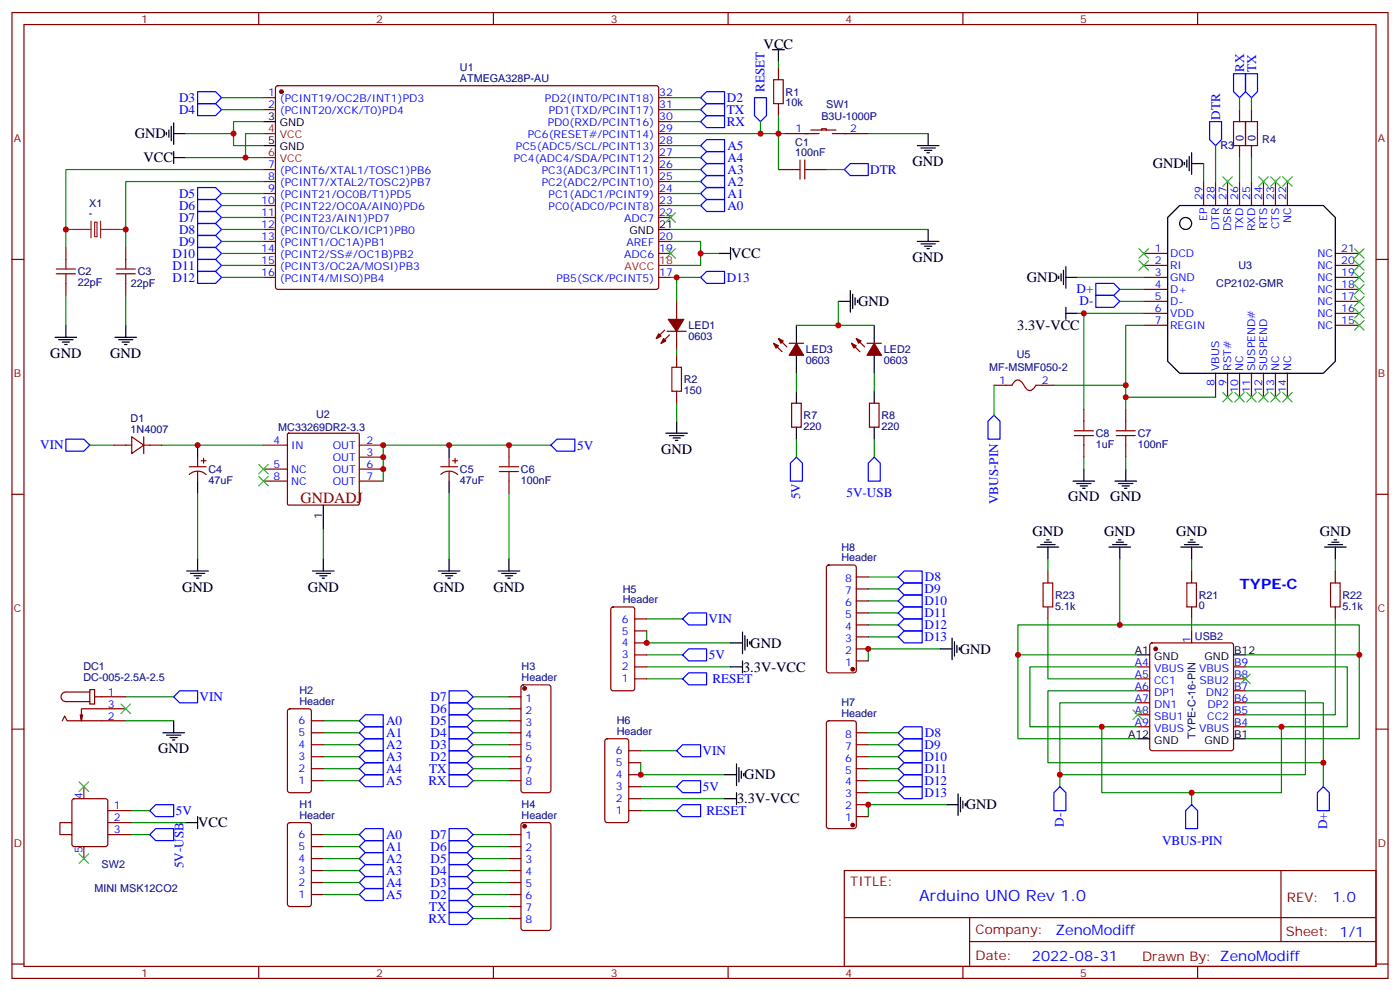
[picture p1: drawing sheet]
<svg xmlns="http://www.w3.org/2000/svg" width="412mm" height="292mm" viewBox="0 0 412 292" stroke-linecap="round" stroke-linejoin="round" font-family="sans-serif">
<g fill="none" stroke="#870000" stroke-width=".35">
<path d="M3.5 3.7h405.4v284.3h-405.4zM7.1 7.2h398.2v277.3h-398.2zM76.2 3.7v3.5M145.3 3.7v3.5M214.5 3.7v3.5M229.3 19.9v3.6M283.6 3.7v3.5M352.8 3.7v3.5M77.6 28.8h3.5M77.6 32.3h3.5M81.4 25.4l.4-.2 111.8 .1 .4 .6v58.9l-.7 .4-111.7-.1-.5-.6v-58.6zM194 28.8h3.6"/>
<path d="M194 32.3h3.6M194 39.3h3.6M194 35.8h3.6M229.3 30.5v3.5M231.1 39.3h10.2M238.8 38.3h7.4M242 38.3v-.4h1.4v.4M245.2 39.3h10.6M365.1 32.3v3.5M368.7 32.3v3.5M77.6 49.9h3.5M77.6 53.4h3.5"/>
<path d="M77.6 57h3.5M194 49.9h3.6M194 53.4h3.6M194 57h3.6M194 46.4h3.6M194 42.9h3.6M229.3 49.9h3.5M239.9 49.9h3.5M354.5 53.4v7.1M358.1 53.4v7.1M361.6 53.4v7.1M365.1 42.9v3.5"/>
<path d="M365.1 53.4v7.1M368.7 42.9v3.5M368.7 53.4v7.1M372.2 53.4v7.1M375.7 53.4v7.1M379.2 53.4v7.1M3.5 76.4h3.6M19.4 72.8v3.6M37 72.8v3.6M77.6 60.5h3.5M77.6 64h3.5M77.6 67.6h3.5"/>
<path d="M77.6 71.1h3.5M77.6 74.6h3.5M77.6 78.1h3.5M194 60.5h3.6M194 64h3.6M194 71.1h3.6M194 74.6h3.6M336.9 74.6h7.1M336.9 78.1h7.1M393.3 74.6h7.1M393.3 78.1h7.1M405.3 76.4h3.6"/>
<path d="M19.4 83.4v3.6M37 83.4v3.6M77.6 81.7h3.5M194 81.7h3.6M195.8 97.2l-2.5 2.5M196.5 97.5h5.6M197.2 98.6l-2.5 2.5M199.3 88.7v5.3M199.3 97.5v5.3M229.3 99.7l2.5 2.4M252.2 99.7l2.5 2.4M336.9 81.7h7.1"/>
<path d="M336.9 85.2h7.1M336.9 88.7h7.1M336.9 92.3h7.1M336.9 95.8h7.1M393.3 81.7h7.1M393.3 85.2h7.1M393.3 88.7h7.1M393.3 92.3h7.1M393.3 95.8h7.1M199.3 104.6v3.5M199.3 115.2v3.5M227.9 101.1l2.5 2.4"/>
<path d="M232.5 101.1h4.2M233.2 118.7h2.8v7.1h-2.8zM250.8 101.1l2.5 2.4M255.4 101.1h4.2M256.1 118.7h2.8v7.1h-2.8zM292.8 113.4h5.3l.6-.9a1.56 1.56 0 0 1 2.7 .5l.2 .3a2.13 2.13 0 0 0 2.2 1.6l1.4-1.5h5.2M358.1 109.9v7M361.6 109.9v7M365.1 109.9v7M368.7 109.9v7M372.2 109.9v7M375.7 109.9v7"/>
<path d="M379.2 109.9v7M33.5 131.1h5.3M38.8 128.6l3.5 2.5-3.5 2.4zM42.3 131.1h5.3M42.3 128.6v4.9M55.7 137.4h5M55.8 139.7a3.5 3.5 0 0 1 4.9 0M58.2 134.6v2.8M58.2 138.8v2.8M59.3 135.6h1.4M60 134.9v1.4M77.6 131.1h7.1"/>
<path d="M77.6 138.1h7.1M84.7 127.7l.3-.2 20.7 .1 .1 .3v20.6l-.3 .2-20.7-.1-.1-.3zM105.8 134.6h7.1M105.8 131.1h7.1M105.8 138.1h7.1M129.8 137.4h5M129.9 139.7a3.5 3.5 0 0 1 4.9 0M132.3 134.6v2.8M132.3 138.8v2.8M133.3 135.6h1.5M134.1 134.9v1.4M149.9 131.1v3.5"/>
<path d="M319.3 120.5v3.5M319.3 131.1v3.5M331.6 120.5v3.5M331.6 131.1v3.5M3.5 145.5h3.6M77.6 141.6h7.1M105.8 141.6h7.1M149.9 141.6v3.6M405.3 145.5h3.6M180.2 178.9l.4-.2h5.7l.6 .4 .1 23.6-.5 .6-5.9 .1-.6-.5-.1-23.5zM243.7 166.5l.4-.2h7.4l.7 .5v30.6l-.4 .6-7.7 .1-.6-.5-.1-30.6zM252.2 176.9h3.6"/>
<path d="M252.2 173.4h3.6M252.2 169.9h3.6M308.7 168.1v3.5M308.7 178.7v3.5M351 168.1v3.5M351 178.7v3.5M393.3 168.1v3.5M393.3 178.7v3.5M187 199.8h3.5M187 196.3h3.5M187 192.8h3.5M187 189.3h3.5"/>
<path d="M187 185.7h3.5M187 182.2h3.5M252.2 194.6h3.6M252.2 191h3.6M252.2 187.5h3.6M252.2 184h3.6M252.2 180.4h3.6M335.1 199.8h3.6M335.1 196.3h3.6M338.9 189.5l.5-.2h23.3l.5 .2 .2 .5v30.3l-.3 .5-.4 .2h-23.3l-.5-.2-.2-.5v-30.3zM351 185.7v3.6M363.4 199.8h3.5"/>
<path d="M363.4 196.3h3.5M3.5 214.7h3.6M18.3 212.2l.7-1.4 .8 1.4h17.2M24.3 210.4l-.3 1.8M26.5 203h1.4v4.3h-1.4zM26.5 203.7h-7.1a1.41 1.41 0 0 0-1.4 1.4 1.41 1.41 0 0 0 1.4 1.5h7.1M27.9 205.1h9.1M37 208.7h-13v3.5l-.4-1.8M84.9 208.9l.5-.2h5.6l.7 .4v23.6l-.4 .6-5.9 .1-.7-.5v-23.5zM91.7 212.2h3.5M91.7 219.3h3.5M91.7 215.7h3.5"/>
<path d="M149.9 205.1h3.6M149.9 212.2h3.6M149.9 208.7h3.6M149.9 219.3h3.6M149.9 215.7h3.6M153.7 201.8l.5-.2h7.4l.6 .4 .1 30.7-.5 .6-7.6 .1-.7-.5v-30.6zM178.4 217.7l.5-.2h5.6l.7 .4v23.6l-.5 .6-5.8 .1-.7-.5v-23.5zM243.7 212.4l.4-.2h7.4l.7 .4v30.6l-.4 .7h-7.7l-.6-.4-.1-30.6zM252.2 219.3h3.6M252.2 215.7h3.6M335.1 203.4h3.6M335.1 206.9h3.6"/>
<path d="M335.1 210.4h3.6M335.1 214h3.6M363.4 203.4h3.5M363.4 206.9h3.5M363.4 210.4h3.5M363.4 214h3.5M405.3 214.7h3.6M21.4 235.3l.5-.2h9.1l.5 .2 .2 .5v12.7l-.2 .5-.5 .2h-9.1l-.5-.2-.2-.5v-12.7zM24.7 231.6v3.5M31.7 238.7h7.1M91.7 229.8h3.5M91.7 226.3h3.5"/>
<path d="M91.7 222.8h3.5M149.9 229.8h3.6M149.9 226.3h3.6M149.9 222.8h3.6M185.2 238.7h3.5M185.2 235.1h3.5M185.2 231.6h3.5M185.2 228.1h3.5M185.2 224.5h3.5M185.2 221h3.5M252.2 229.8h3.6M252.2 226.3h3.6"/>
<path d="M252.2 222.8h3.6M252.2 236.9h3.6M252.2 233.4h3.6M21.2 242.2h-3.6v3.5h3.6M24.7 249.2v3.6M31.7 245.7h7.1M31.7 242.2h7.1M84.9 242.4l.5-.2h5.6l.7 .4v23.6l-.4 .6-5.9 .1-.7-.5v-23.5zM91.7 245.7h3.5M91.7 259.8h3.5M91.7 256.3h3.5M91.7 252.8h3.5"/>
<path d="M91.7 249.2h3.5M149.9 245.7h3.6M149.9 259.8h3.6M149.9 256.3h3.6M149.9 252.8h3.6M149.9 249.2h3.6M153.7 242.4l.5-.2h7.4l.6 .4 .1 30.6-.5 .7h-7.6l-.7-.4v-30.6zM248.7 256.3h156.6v28.2h-156.6zM252.2 240.4h3.6M377.3 256.3v20.9M91.7 263.3h3.5M149.9 263.3h3.6"/>
<path d="M149.9 266.9h3.6M149.9 270.4h3.6M248.7 270.1h156.5M285.6 277.2h119.6M285.6 270.1v14.2M3.5 283.8h3.6M76.2 284.5v3.5M145.3 284.5v3.5M214.5 284.5v3.5M283.6 284.5v3.5M352.8 284.5v3.5M405.3 283.8h3.6"/>
</g>
<g fill="#870000" stroke="#870000" stroke-width=".35">
<path d="M195.4 99.7l.7 .7-1.4 .7z"/>
<path d="M194 98.2l.7 .8-1.4 .7z"/>
<path d="M196.8 94h4.6l-2.1 3.5z"/>
<path d="M257.5 101.1l2.1 3.5h-4.2z"/>
<path d="M252.2 99.7l1.4 .7-.7 .7z"/>
<path d="M250.8 101.1l1.4 .7-.7 .7z"/>
<path d="M234.6 101.1l2.1 3.5h-4.2z"/>
<path d="M229.3 99.7l1.4 .7-.7 .7z"/>
<path d="M227.9 101.1l1.4 .7-.7 .7z"/>
<circle cx="82.9" cy="27" r=".53"/>
<circle cx="154.5" cy="202.7" r=".53"/>
<circle cx="154.5" cy="243.2" r=".53"/>
<circle cx="251.2" cy="242.9" r=".53"/>
<circle cx="251.2" cy="197" r=".53"/>
<circle cx="340.4" cy="191" r=".53"/>
</g>
<g fill="none" stroke="#000" stroke-width=".35">
<path d="M227.5 14.6h3.6M229.3 14.6v3.6M49 39v.7M49.7 38.3v2.1M50.4 37.2v4.3M51.2 39.3h3.5M51.2 36.2v6.3M77.6 35.8h3.5M273.4 39.3v3.6M51.2 44.6v3.6M51.2 46.4h3.5M77.6 42.9h3.5"/>
<path d="M270.2 42.9h6.4M271.3 43.6h4.2M272.3 44.3h2.2M273 45h.8M348.9 47.8v.7M349.6 47.1v2.1M350.3 46v4.3M351 48.2h3.5M351 45v6.3M194 67.6h3.6M211.7 74.6h3.5M215.2 72.8v3.6"/>
<path d="M270.2 71.1h6.4M271.3 71.8h4.2M272.3 72.5h2.2M273 73.2h.8M273.4 67.6v3.5M313.3 79.6v4.2M314 78.5v6.3M347.5 60.5h42.3l3.5 3.5v42.4l-3.5 3.5h-42.3l-3.5-3.5v-42.4zM16.2 99.3h6.4M19.4 95.8v3.5M33.9 99.3h6.3M37 95.8v3.5"/>
<path d="M234.6 95.8v5.3M246.9 88.7h3.6M250.5 85.5v6.4M251.2 86.6v4.2M251.9 87.7v2.1M252.6 88.4v.7M257.5 95.8v5.3M311.9 81.3v.7M312.6 80.6v2.1M314 92.3h3.5M314 90.5v3.5M314 81.7h3.5"/>
<path d="M17.3 100h4.2M18.3 100.7h2.2M19 101.4h.8M34.9 100h4.3M36 100.7h2.1M36.7 101.4h.7M234.6 104.6v5.3M234.6 115.2v3.5M257.5 104.6v5.3M257.5 115.2v3.5M58.2 131.1v3.5M132.3 131.1v3.5"/>
<path d="M196.1 127.5h6.4M197.2 128.2h4.2M198.3 128.9h2.1M199 129.6h.7M199.3 124v3.5M234.6 125.8v3.5M257.5 125.8v3.5M319.3 138.1v3.5M331.6 138.1v3.5M58.2 141.6v3.6M95.2 148.7v7.1M132.3 141.6v3.6"/>
<path d="M307.6 159.6h2.1M308.3 158.9h.7M316.1 141.6h6.3M317.1 142.3h4.3M318.2 143.1h2.1M318.9 143.8h.7M328.4 141.6h6.4M328.8 159.6h2.1M329.5 142.3h4.2M329.5 158.9h.7M330.6 143.1h2.1M331.3 143.8h.7"/>
<path d="M350 159.6h2.1M350.7 158.9h.7M392.3 159.6h2.1M393 158.9h.7M55 168.1h6.4M56.1 168.8h4.2M57.1 169.5h2.2M57.9 170.2h.7M58.2 164.6v3.5M92.1 168.1h6.3M93.1 168.8h4.3M94.2 169.5h2.1"/>
<path d="M94.9 170.2h.7M95.2 164.6v3.5M129.1 168.1h6.4M130.2 168.8h4.2M131.2 169.5h2.1M131.9 170.2h.7M132.3 164.6v3.5M146.8 168.1h6.3M147.8 168.8h4.2M148.9 169.5h2.1M149.6 170.2h.7M149.9 164.6v3.5"/>
<path d="M305.5 161h6.4M306.6 160.3h4.2M308.7 161v3.6M326.7 161h6.3M327.7 160.3h4.3M329.8 161v3.6M347.8 161h6.4M348.9 160.3h4.2M351 161v3.6M390.2 161h6.3M391.2 160.3h4.3M393.3 161v3.6"/>
<path d="M215.2 189.3h3.5M215.2 196.3h3.5M218.7 186.1v6.3M218.7 194.6v3.5M219.4 187.1v4.3M220.1 188.2v2.1M220.8 188.9v.7M276.9 191h3.6M280.5 187.9v6.3M281.2 188.9v4.2M281.9 190v2.1M282.6 190.7v.7"/>
<path d="M335.1 192.8h3.6M363.4 192.8h3.5M48 215.7h6.3M49 216.4h4.3M50.1 217.1h2.1M50.8 217.8h.7M51.2 212.2v3.5M335.1 217.5h3.6M363.4 217.5h3.5M213.4 228.1h3.6M213.4 235.1h3.6M217 224.9v6.3"/>
<path d="M217 233.4v3.5M217.7 226v4.2M218.4 227v2.1M219.1 227.7v.7M278.7 236.9h3.5M282.2 233.7v6.4M282.9 234.8v4.2M283.6 235.8v2.1M284.3 236.5v.7M54.7 242.2h3.5M58.2 240.4v3.5"/>
<circle cx="349.2" cy="65.8" r="1.76"/>
</g>
<path d="M77.6 39.3h3.5M77.6 46.4h3.5M194 78.1h3.6" fill="none" stroke="#f00" stroke-width=".35"/>
<g fill="none" stroke="#00f" stroke-width=".35">
<path d="M58.2 27h5.3l1.8 1.8-1.8 1.7h-5.3zM58.2 30.5h5.3l1.8 1.8-1.8 1.7h-5.3zM206.4 28.8l1.7-1.8h5.3v3.5h-5.3zM206.4 35.8l1.7-1.8h5.3v3.6h-5.3zM208.1 30.5h5.3v3.5h-5.3l-1.7-1.7zM222.2 28.8h3.6v5.2l-1.8 1.8-1.8-1.8zM356.3 35.8h3.5v5.3l-1.7 1.8-1.8-1.8zM363.4 21.7h3.5v5.3l-1.8 1.8-1.7-1.8zM366.9 21.7h3.5v5.3l-1.7 1.8-1.8-1.8zM58.2 55.2h5.3l1.8 1.8-1.8 1.7h-5.3zM58.2 58.7h5.3l1.8 1.8-1.8 1.8h-5.3zM206.4 57l1.7-1.8h5.3v3.5h-5.3z"/>
<path d="M206.4 53.4l1.7-1.7h5.3v3.5h-5.3zM206.4 49.9l1.7-1.7h5.3v3.5h-5.3zM206.4 46.4l1.7-1.8h5.3v3.6h-5.3zM206.4 42.9l1.7-1.8h5.3v3.5h-5.3zM248.7 49.9l1.8-1.7h5.3v3.5h-5.3zM58.2 62.3h5.3l1.8 1.7-1.8 1.8h-5.3zM58.2 65.8h5.3l1.8 1.8-1.8 1.7h-5.3zM58.2 69.3h5.3l1.8 1.8-1.8 1.7h-5.3zM58.2 72.8h5.3l1.8 1.8-1.8 1.8h-5.3zM58.2 76.4h5.3l1.8 1.7-1.8 1.8h-5.3zM58.2 79.9h5.3l1.8 1.8-1.8 1.7h-5.3zM206.4 60.5l1.7-1.8h5.3v3.6h-5.3z"/>
<path d="M206.4 81.7l1.7-1.8h5.3v3.5h-5.3zM322.8 87h5.3l1.7 1.7-1.7 1.8h-5.3zM322.8 83.4h5.3l1.7 1.8-1.7 1.8h-5.3zM19.4 129.3h5.3l1.8 1.8-1.8 1.7h-5.3zM162.3 131.1l1.7-1.8h5.3v3.5h-5.3zM234.6 134.6l1.8 1.7v5.3h-3.6v-5.3zM257.5 134.6l1.8 1.7v5.3h-3.5v-5.3zM291 124l1.8-1.8 1.8 1.8v5.3h-3.6zM266.3 178.7h5.3v3.5h-5.3l-1.7-1.8zM266.3 175.2h5.3v3.5h-5.3l-1.7-1.8zM266.3 171.6h5.3v3.6h-5.3l-1.7-1.8zM266.3 168.1h5.3v3.5h-5.3l-1.7-1.7z"/>
<path d="M201.1 182.2l1.7-1.8h5.3v3.6h-5.3zM201.1 192.8l1.7-1.8h5.3v3.6h-5.3zM201.1 199.8l1.7-1.7h5.3v3.5h-5.3zM264.6 184l1.7-1.8h5.3v3.5h-5.3zM264.6 187.5l1.7-1.8h5.3v3.6h-5.3zM51.2 205.1l1.7-1.7h5.3v3.5h-5.3zM105.8 219.3l1.8-1.8h5.3v3.5h-5.3zM105.8 215.7l1.8-1.7h5.3v3.5h-5.3zM105.8 212.2l1.8-1.8h5.3v3.6h-5.3zM132.3 203.4h5.3l1.7 1.7-1.7 1.8h-5.3zM132.3 206.9h5.3l1.7 1.8-1.7 1.7h-5.3zM132.3 214h5.3l1.7 1.7-1.7 1.8h-5.3z"/>
<path d="M132.3 210.4h5.3l1.7 1.8-1.7 1.8h-5.3zM132.3 217.5h5.3l1.7 1.8-1.7 1.7h-5.3zM201.1 219.3h5.3v3.5h-5.3l-1.8-1.8zM264.6 215.7l1.7-1.7h5.3v3.5h-5.3zM264.6 219.3l1.7-1.8h5.3v3.5h-5.3zM44.1 238.7l1.8-1.8h5.3v3.5h-5.3zM105.8 229.8l1.8-1.7h5.3v3.5h-5.3zM105.8 226.3l1.8-1.8h5.3v3.6h-5.3zM105.8 222.8l1.8-1.8h5.3v3.5h-5.3zM132.3 224.5h5.3l1.7 1.8-1.7 1.8h-5.3zM132.3 228.1h5.3l1.7 1.7-1.7 1.8h-5.3zM132.3 221h5.3l1.7 1.8-1.7 1.7h-5.3z"/>
<path d="M199.3 231.6l1.8-1.8h5.3v3.6h-5.3zM199.3 238.7l1.8-1.8h5.3v3.5h-5.3zM264.6 222.8l1.7-1.8h5.3v3.5h-5.3zM264.6 229.8l1.7-1.7h5.3v3.5h-5.3zM266.3 231.6h5.3v3.5h-5.3l-1.7-1.7zM266.3 224.5h5.3v3.6h-5.3l-1.7-1.8zM312.2 231.6l1.8 1.8v5.3h-3.6v-5.3zM349.2 238.7l1.8-1.8 1.8 1.8v5.2h-3.6zM389.8 231.6l1.8 1.8v5.3h-3.5v-5.3zM44.1 245.7l1.8-1.8h5.3v3.6h-5.3zM105.8 245.7l1.8-1.8h5.3v3.6h-5.3zM105.8 249.2l1.8-1.7h5.3v3.5h-5.3z"/>
<path d="M105.8 252.8l1.8-1.8h5.3v3.5h-5.3zM105.8 256.3l1.8-1.8h5.3v3.6h-5.3zM105.8 259.8l1.8-1.7h5.3v3.5h-5.3zM132.3 258.1h5.3l1.7 1.7-1.7 1.8h-5.3zM132.3 251h5.3l1.7 1.8-1.7 1.7h-5.3zM132.3 254.5h5.3l1.7 1.8-1.7 1.8h-5.3zM132.3 247.5h5.3l1.7 1.7-1.7 1.8h-5.3zM132.3 243.9h5.3l1.7 1.8-1.7 1.8h-5.3zM105.8 263.3l1.8-1.7h5.3v3.5h-5.3zM132.3 261.6h5.3l1.7 1.7-1.7 1.8h-5.3zM132.3 268.6h5.3l1.7 1.8-1.7 1.8h-5.3zM132.3 265.1h5.3l1.7 1.8-1.7 1.7h-5.3z"/>
</g>
<g fill="none" stroke="#008700" stroke-width=".35">
<path d="M229.3 18.2v1.7M54.7 39.3h14.1M65.3 28.8h12.3M65.3 32.3h12.3M77.6 35.8h-8.8v7.1h8.8M77.6 39.3h-5.3v7.1h5.3M197.6 28.8h8.8M197.6 32.3h8.8M197.6 35.8h8.8M197.6 39.3h33.5M224 35.8v3.5M229.3 34v15.9"/>
<path d="M255.8 39.3h17.6M365.1 28.8v3.5M368.7 28.8v3.5M54.7 46.4h17.6M65.3 57h12.3M77.6 49.9h-58.2v22.9M77.6 53.4h-40.6v19.4M197.6 42.9h8.8M197.6 46.4h8.8M197.6 49.9h8.8M197.6 53.4h8.8M197.6 57h8.8"/>
<path d="M243.4 49.9h5.3M354.5 48.2v5.2M358.1 42.9v10.5M365.1 46.4v7M368.7 46.4v7M19.4 67.6h1.8M35.3 67.6h1.7M65.3 60.5h12.3M65.3 67.6h12.3M65.3 74.6h12.3M65.3 64h12.3M65.3 71.1h12.3"/>
<path d="M65.3 78.1h12.3M197.6 71.1h8.8v7h-8.8M197.6 60.5h8.8M197.6 67.6h75.8M206.4 74.6h5.3M19.4 87v8.8M37 87v8.8M65.3 81.7h12.3M197.6 81.7h1.7v7M199.3 81.7h7.1M234.6 95.8h22.9M246.9 88.7v7.1"/>
<path d="M317.5 81.7h19.4M317.5 92.3h19.4M319.3 92.3v28.2M329.8 85.2h7.1M329.8 88.7h7.1M336.9 95.8h-5.3v21.1h26.5M199.3 102.8v1.8M199.3 118.7v5.3M234.6 109.9v5.3M257.5 109.9v5.3M292.8 113.4v8.8M310.4 113.4h21.2"/>
<path d="M331.6 116.9v3.6M26.5 131.1h7M47.6 131.1h30M162.3 131.1h-49.4v10.5M234.6 129.3v5.3M257.5 129.3v5.3M319.3 134.6v3.5M331.6 134.6v3.5M58.2 145.2v19.4M95.2 155.8v8.8M132.3 145.2v19.4M149.9 145.2v19.4"/>
<path d="M255.8 176.9h8.8M255.8 173.4h8.8M255.8 169.9h8.8M308.7 164.6v3.5M329.8 164.6v19.4M351 164.6v3.5M393.3 164.6v3.5M190.5 185.7v3.6h24.7M190.5 182.2h10.6M190.5 199.8h10.6M190.5 196.3h24.7M190.5 192.8h10.6"/>
<path d="M255.8 187.5h8.8M255.8 184h8.8M255.8 180.4h8.8M276.9 191h-21.1v3.6M299.9 192.8v-8.8h100.5v8.8M308.7 182.2v17.6h26.4M335.1 192.8h-35.2v24.7h35.2M335.1 196.3h-31.7v17.7h31.7M351 182.2v3.5M366.9 192.8h33.5v24.7h-33.5M366.9 196.3h30v17.7h-30M393.3 182.2v28.2h-26.4"/>
<path d="M37 205.1h14.2M37 212.2h14.2M95.2 212.2h10.6M95.2 219.3h10.6M95.2 215.7h10.6M139.3 205.1h10.6M139.3 212.2h10.6M139.3 219.3h10.6M139.3 215.7h10.6M139.3 208.7h10.6M255.8 219.3h8.8M255.8 215.7h8.8"/>
<path d="M324.6 214v19.4h52.9v-19.4M335.1 203.4h-26.4v21.1h81.1v-17.6h-22.9M366.9 203.4h17.6v24.7h-72.3v-21.2h22.9M38.8 238.7h5.3M95.2 229.8h10.6M95.2 226.3h10.6M95.2 222.8h10.6M139.3 229.8h10.6M139.3 226.3h10.6M139.3 222.8h10.6M188.7 224.5v3.6h24.7M188.7 238.7h10.6"/>
<path d="M188.7 221h10.6M188.7 235.1h24.7M188.7 231.6h10.6M255.8 229.8h8.8M255.8 226.3h8.8M255.8 222.8h8.8M255.8 233.4h8.8M278.7 236.9h-22.9v3.5M312.2 228.1v3.5M351 233.4v3.5M389.8 224.5v7.1M38.8 242.2h15.9"/>
<path d="M38.8 245.7h5.3M95.2 245.7h10.6M95.2 249.2h10.6M95.2 252.8h10.6M95.2 256.3h10.6M95.2 259.8h10.6M139.3 245.7h10.6M139.3 249.2h10.6M139.3 252.8h10.6M139.3 256.3h10.6M139.3 259.8h10.6M95.2 263.3h10.6"/>
<path d="M139.3 263.3h10.6M139.3 270.4h10.6M139.3 266.9h10.6"/>
</g>
<g fill="none" stroke="#a10000" stroke-width=".35">
<path d="M227.9 23.5h2.8v7h-2.8zM363.4 35.8h3.5v7.1h-3.5zM366.9 35.8h3.5v7.1h-3.5zM232.8 49.9h2.9M235.7 47.1v5.6M237.1 47.1v5.6M237.1 49.9h2.8M16.6 79.2h5.6M19.4 76.4v2.8M34.2 79.2h5.7M37 76.4v2.8M16.6 80.6h5.6"/>
<path d="M19.4 80.6v2.8M34.2 80.6h5.7M37 80.6v2.8M197.9 108.1h2.8v7.1h-2.8zM147.1 138.8h5.7M147.1 137.4h5.7M149.9 134.6v2.8M149.9 138.8v2.8M316.4 128.2h5.7M316.4 126.8h5.7M319.3 124v2.8M319.3 128.2v2.9"/>
<path d="M328.8 128.2h5.6M328.8 126.8h5.6M331.6 124v2.8M331.6 128.2v2.9M307.3 171.6h2.8v7.1h-2.8zM349.6 171.6h2.8v7.1h-2.8zM391.9 171.6h2.9v7.1h-2.9z"/>
</g>
<path d="M21.2 67.6h5.6M26.8 65.1v4.9M27.9 65.4h.7v4.3h-.7zM29.6 67.6h5.7M29.6 65.1v4.9" fill="none" stroke="#8c2424" stroke-width=".35"/>
<g fill="none" stroke="#3c3" stroke-width=".35">
<path d="M360.2 52l2.8 2.9M363 52l-2.8 2.9M370.8 52l2.8 2.9M373.6 52l-2.8 2.9M374.3 52l2.8 2.9M377.1 52l-2.8 2.9M377.8 52l2.8 2.9M380.6 52l-2.8 2.9M196.1 62.6l2.9 2.8M196.1 73.2l2.9 2.8M199 62.6l-2.9 2.8M199 73.2l-2.9 2.8"/>
<path d="M335.5 76.7l2.8 2.9M335.5 73.2l2.8 2.8M338.3 76.7l-2.8 2.9M338.3 73.2l-2.8 2.8M399 73.2l2.8 2.8M399 76.7l2.8 2.9M401.8 73.2l-2.8 2.8M401.8 76.7l-2.8 2.9M399 80.3l2.8 2.8M399 83.8l2.8 2.8M399 87.3l2.8 2.8M399 90.8l2.8 2.9"/>
<path d="M399 94.4l2.8 2.8M401.8 80.3l-2.8 2.8M401.8 83.8l-2.8 2.8M401.8 87.3l-2.8 2.8M401.8 90.8l-2.8 2.9M401.8 94.4l-2.8 2.8M360.2 115.5l2.8 2.9M363 115.5l-2.8 2.9M363.7 115.5l2.8 2.9M366.5 115.5l-2.8 2.9M367.2 115.5l2.9 2.9M370.1 115.5l-2.9 2.9"/>
<path d="M370.8 115.5l2.8 2.9M373.6 115.5l-2.8 2.9M374.3 115.5l2.8 2.9M377.1 115.5l-2.8 2.9M377.8 115.5l2.8 2.9M380.6 115.5l-2.8 2.9M76.2 136.7l2.8 2.8M79 136.7l-2.8 2.8M76.2 140.2l2.8 2.9M79 140.2l-2.8 2.9M365.5 198.4l2.8 2.9M368.3 198.4l-2.8 2.9"/>
<path d="M35.6 207.3l2.9 2.8M38.5 207.3l-2.9 2.8M333.7 209l2.8 2.8M336.5 209l-2.8 2.8M23.3 230.2l2.8 2.8M26.1 230.2l-2.8 2.8M23.3 251.4l2.8 2.8M26.1 251.4l-2.8 2.8"/>
</g>
<g fill="#c00">
<circle cx="229.3" cy="39.3" r=".88"/>
<circle cx="206.4" cy="74.6" r=".88"/>
<circle cx="68.8" cy="39.3" r=".88"/>
<circle cx="72.3" cy="46.4" r=".88"/>
<circle cx="37" cy="67.6" r=".88"/>
<circle cx="19.4" cy="67.6" r=".88"/>
<circle cx="58.2" cy="131.1" r=".88"/>
<circle cx="112.9" cy="134.6" r=".88"/>
<circle cx="112.9" cy="138.1" r=".88"/>
<circle cx="112.9" cy="131.1" r=".88"/>
<circle cx="132.3" cy="131.1" r=".88"/>
<circle cx="149.9" cy="131.1" r=".88"/>
<circle cx="331.6" cy="116.9" r=".88"/>
<circle cx="319.3" cy="92.3" r=".88"/>
<circle cx="331.6" cy="113.4" r=".88"/>
<circle cx="224" cy="39.3" r=".88"/>
<circle cx="188.7" cy="228.1" r=".88"/>
<circle cx="190.5" cy="189.3" r=".88"/>
<circle cx="246.9" cy="95.8" r=".88"/>
<circle cx="255.8" cy="191" r=".88"/>
<circle cx="255.8" cy="236.9" r=".88"/>
<circle cx="351" cy="233.4" r=".88"/>
<circle cx="389.8" cy="224.5" r=".88"/>
<circle cx="312.2" cy="228.1" r=".88"/>
<circle cx="377.5" cy="214" r=".88"/>
<circle cx="324.6" cy="214" r=".88"/>
<circle cx="400.4" cy="192.8" r=".88"/>
<circle cx="299.9" cy="192.8" r=".88"/>
<circle cx="329.8" cy="184" r=".88"/>
<circle cx="199.3" cy="81.7" r=".88"/>
</g>
<text font-size="4.6" fill="#800" x="88.5" y="148">GNDADJ</text>
<text font-size="4.6" fill="#00f" x="270.8" y="265.3">Arduino UNO Rev 1.0</text>
<g font-size="4.2">
<text x="225" y="14.3">VCC</text>
<text x="39.7" y="40.8">GND</text>
<text x="42.3" y="47.8">VCC</text>
<text x="268.8" y="48.9">GND</text>
<text x="339.5" y="49.6">GND</text>
<text x="215.4" y="76">VCC</text>
<text x="268.8" y="77.2">GND</text>
<text x="302.5" y="83.1">GND</text>
<text x="252.8" y="90.1">GND</text>
<text x="299.6" y="97.2">3.3V-VCC</text>
<text x="14.8" y="105.4">GND</text>
<text x="32.5" y="105.4">GND</text>
<text x="194.7" y="133.6">GND</text>
<text x="314.7" y="147.6">GND</text>
<text x="327" y="147.6">GND</text>
<text x="304.1" y="157.9">GND</text>
<text x="325.3" y="157.9">GND</text>
<text x="346.4" y="157.9">GND</text>
<text x="388.8" y="157.9">GND</text>
<text x="53.6" y="174.2">GND</text>
<text x="90.7" y="174.2">GND</text>
<text x="127.7" y="174.2">GND</text>
<text x="145.3" y="174.2">GND</text>
<text x="221" y="190.7">GND</text>
<text x="218.9" y="197.7">3.3V-VCC</text>
<text x="282.8" y="192.4">GND</text>
<text x="46.6" y="221.8">GND</text>
<text x="219.3" y="229.5">GND</text>
<text x="217.1" y="236.5">3.3V-VCC</text>
<text x="284.5" y="238.3">GND</text>
<text x="58.4" y="243.6">VCC</text>
</g>
<g font-size="4.2" fill="#00f">
<text x="365.1" y="173.4">TYPE-C</text>
<text x="392.5" y="265.6">1.0</text>
<text x="310.9" y="275.1">ZenoModiff</text>
<text x="304" y="282.9">2022-08-31</text>
</g>
<g font-size="3.9" fill="#00f">
<text x="366.5" y="21.1" transform="rotate(-90 366.5 21.1)">RX</text>
<text x="370" y="21.1" transform="rotate(-90 370 21.1)">TX</text>
<text x="225.2" y="27" transform="rotate(-90 225.2 27)">RESET</text>
<text x="52.8" y="30">D3</text>
<text x="52.8" y="33.5">D4</text>
<text x="214.1" y="33.6">TX</text>
<text x="214.1" y="30.1">D2</text>
<text x="359.4" y="35.2" transform="rotate(-90 359.4 35.2)">DTR</text>
<text x="214.1" y="37.2">RX</text>
<text x="214.3" y="47.6">A4</text>
<text x="214.3" y="44.2">A5</text>
<text x="214.3" y="51.1">A3</text>
<text x="256.4" y="51.3">DTR</text>
<text x="52.8" y="58.2">D5</text>
<text x="214.3" y="58.2">A1</text>
<text x="214.3" y="54.6">A2</text>
<text x="52.8" y="61.8">D6</text>
<text x="52.8" y="65.3">D7</text>
<text x="214.3" y="61.7">A0</text>
<text x="52.8" y="68.8">D8</text>
<text x="50.8" y="75.9">D10</text>
<text x="52.8" y="72.3">D9</text>
<text x="50.8" y="79.4">D11</text>
<text x="50.8" y="82.9">D12</text>
<text x="214.1" y="83">D13</text>
<text x="317.1" y="86.4">D+</text>
<text x="318" y="89.9">D-</text>
<text x="11.8" y="132.3">VIN</text>
<text x="170" y="132.4">5V</text>
<text x="235.7" y="147" transform="rotate(-90 235.7 147)">5V</text>
<text x="249.4" y="146.4">5V-USB</text>
<text x="294.1" y="148.5" transform="rotate(-90 294.1 148.5)">VBUS-PIN</text>
<text x="272.5" y="171.1">D8</text>
<text x="272.3" y="178.1">D10</text>
<text x="272.3" y="174.6">D9</text>
<text x="208.7" y="183.4">VIN</text>
<text x="272.3" y="181.6">D11</text>
<text x="272.3" y="185.2">D12</text>
<text x="272.3" y="188.7">D13</text>
<text x="208.8" y="194.2">5V</text>
<text x="209.8" y="201.1">RESET</text>
<text x="58.8" y="206.3">VIN</text>
<text x="126.9" y="206.4">D7</text>
<text x="126.9" y="209.9">D6</text>
<text x="113.7" y="213.4">A0</text>
<text x="126.9" y="213.5">D5</text>
<text x="113.8" y="220.5">A2</text>
<text x="113.8" y="216.9">A1</text>
<text x="126.9" y="217">D4</text>
<text x="126.9" y="220.5">D3</text>
<text x="272.3" y="220.5">D9</text>
<text x="272.5" y="216.9">D8</text>
<text x="113.7" y="227.5">A4</text>
<text x="113.8" y="224">A3</text>
<text x="126.4" y="227.6">TX</text>
<text x="126.9" y="224">D2</text>
<text x="207" y="222.2">VIN</text>
<text x="272.3" y="224">D10</text>
<text x="272.3" y="227.5">D11</text>
<text x="113.8" y="231">A5</text>
<text x="126.2" y="231.1">RX</text>
<text x="207.1" y="233">5V</text>
<text x="272.3" y="231">D12</text>
<text x="208.1" y="239.9">RESET</text>
<text x="272.3" y="234.6">D13</text>
<text x="51.8" y="240">5V</text>
<text x="313.4" y="243.3" transform="rotate(-90 313.4 243.3)">D-</text>
<text x="391" y="244.2" transform="rotate(-90 391 244.2)">D+</text>
<text x="113.7" y="246.9">A0</text>
<text x="113.8" y="250.4">A1</text>
<text x="126.9" y="250.5">D6</text>
<text x="126.9" y="247">D7</text>
<text x="342.3" y="248.7">VBUS-PIN</text>
<text x="54.1" y="255.6" transform="rotate(-90 54.1 255.6)">5V-USB</text>
<text x="113.8" y="254">A2</text>
<text x="113.8" y="257.5">A3</text>
<text x="126.9" y="254">D5</text>
<text x="126.9" y="257.6">D4</text>
<text x="113.7" y="261">A4</text>
<text x="126.9" y="261.1">D3</text>
<text x="113.8" y="264.5">A5</text>
<text x="126.4" y="268.1">TX</text>
<text x="126.9" y="264.6">D2</text>
<text x="126.2" y="271.7">RX</text>
</g>
<g font-size="3.9" fill="#800">
<text x="250.5" y="260.9">TITLE:</text>
<text x="379.1" y="265.6">REV:</text>
<text x="287.4" y="275.1">Company:</text>
<text x="378.7" y="275.7">Sheet: 1/1</text>
<text x="287.4" y="282.8">Date:</text>
<text x="336.4" y="282.8">Drawn By: ZenoModiff</text>
</g>
<g font-size="3.2" fill="#800">
<text x="41.6" y="6.7">1</text>
<text x="110.8" y="6.7">2</text>
<text x="179.9" y="6.7">3</text>
<text x="249.1" y="6.7">4</text>
<text x="318.2" y="6.7">5</text>
<text x="4.1" y="41.8">A</text>
<text x="405.9" y="41.8">A</text>
<text x="4.1" y="110.9">B</text>
<text x="405.9" y="110.9">B</text>
<text x="4.1" y="180.1">C</text>
<text x="405.9" y="180.1">C</text>
<text x="4.1" y="249.2">D</text>
<text x="405.9" y="249.2">D</text>
<text x="41.6" y="287.5">1</text>
<text x="110.8" y="287.5">2</text>
<text x="179.9" y="287.5">3</text>
<text x="249.1" y="287.5">4</text>
<text x="318.2" y="287.5">5</text>
</g>
<g font-size="3.2" fill="#000080">
<text x="135.5" y="21">U1</text>
<text x="135.5" y="24.2">ATMEGA328P-AU</text>
<text x="231.4" y="28.2">R1</text>
<text x="231.4" y="31.3">10k</text>
<text x="242" y="35.2">B3U-1000P</text>
<text x="243.4" y="31.7">SW1</text>
<text x="366.3" y="41.5" transform="rotate(-90 366.3 41.5)">0</text>
<text x="369.8" y="41.5" transform="rotate(-90 369.8 41.5)">0</text>
<text x="234.3" y="46">100nF</text>
<text x="234.3" y="42.9">C1</text>
<text x="359.5" y="44">R3</text>
<text x="371.8" y="42.2">R4</text>
<text x="26.1" y="64">-</text>
<text x="26.3" y="60.9">X1</text>
<text x="22.9" y="81.1">C2</text>
<text x="40.6" y="81.1">C3</text>
<text x="364.8" y="79.3">U3</text>
<text x="22.9" y="84.2">22pF</text>
<text x="38.6" y="84.6">22pF</text>
<text x="358.3" y="84.5">CP2102-GMR</text>
<text x="202.8" y="100">0603</text>
<text x="202.8" y="96.8">LED1</text>
<text x="237.4" y="107.1">0603</text>
<text x="237.4" y="103.9">LED3</text>
<text x="260.3" y="107.1">0603</text>
<text x="260.3" y="103.9">LED2</text>
<text x="299.5" y="105.5">U5</text>
<text x="201.4" y="112.7">R2</text>
<text x="291.4" y="109.3">MF-MSMF050-2</text>
<text x="201.4" y="115.9">150</text>
<text x="38.5" y="124.4">D1</text>
<text x="93.1" y="123.1">U2</text>
<text x="236.7" y="123.3">R7</text>
<text x="259.6" y="123.3">R8</text>
<text x="38.5" y="127.5">1N4007</text>
<text x="82" y="126.9">MC33269DR2-3.3</text>
<text x="236.7" y="126.5">220</text>
<text x="259.6" y="126.5">220</text>
<text x="322.8" y="131.9">1uF</text>
<text x="322.8" y="128.7">C8</text>
<text x="335.1" y="131.8">100nF</text>
<text x="335.1" y="128.6">C7</text>
<text x="61.4" y="142.4">47uF</text>
<text x="61.4" y="139.3">C4</text>
<text x="135.5" y="142.4">47uF</text>
<text x="135.5" y="139.3">C5</text>
<text x="153.5" y="142.3">100nF</text>
<text x="153.5" y="139.2">C6</text>
<text x="247.8" y="165.3">Header</text>
<text x="247.8" y="162.1">H8</text>
<text x="183.5" y="177.6">Header</text>
<text x="183.5" y="174.4">H5</text>
<text x="310.8" y="179.5">5.1k</text>
<text x="310.8" y="176.3">R23</text>
<text x="353.1" y="179.4">0</text>
<text x="353.1" y="176.3">R21</text>
<text x="395.5" y="179.5">5.1k</text>
<text x="395.5" y="176.3">R22</text>
<text x="352" y="188.6">USB2</text>
<text x="24.6" y="197.4">DC1</text>
<text x="153.6" y="197.4">H3</text>
<text x="24.6" y="200.6">DC-005-2.5A-2.5</text>
<text x="153.6" y="200.6">Header</text>
<text x="88.2" y="207.6">Header</text>
<text x="88.2" y="204.4">H2</text>
<text x="247.8" y="208">H7</text>
<text x="181.7" y="213.3">H6</text>
<text x="247.8" y="211.1">Header</text>
<text x="181.7" y="216.4">Header</text>
<text x="352.2" y="217.5" transform="rotate(-90 352.2 217.5)">TYPE-C-16-PIN</text>
<text x="88.2" y="237.9">H1</text>
<text x="153.6" y="237.9">H4</text>
<text x="88.2" y="241.1">Header</text>
<text x="153.6" y="241.1">Header</text>
<text x="29.9" y="255.6">SW2</text>
<text x="27.9" y="262.6">MINI MSK12CO2</text>
</g>
<g font-size="3.2" fill="#00f">
<text x="78.9" y="28.4">1</text>
<text x="194.2" y="28.4">32</text>
<text x="78.9" y="31.9">2</text>
<text x="82.4" y="30.2">(PCINT19/OC2B/INT1)PD3</text>
<text x="82.4" y="33.7">(PCINT20/XCK/T0)PD4</text>
<text x="160.5" y="30.2">PD2(INT0/PCINT18)</text>
<text x="161.6" y="33.7">PD1(TXD/PCINT17)</text>
<text x="194.2" y="35.5">30</text>
<text x="194.2" y="31.9">31</text>
<text x="155.5" y="40.7">PC6(RESET#/PCINT14)</text>
<text x="161.4" y="37.2">PD0(RXD/PCINT16)</text>
<text x="194.2" y="39">29</text>
<text x="234.3" y="39">1</text>
<text x="250.5" y="39">2</text>
<text x="151.4" y="47.8">PC4(ADC4/SDA/PCINT12)</text>
<text x="152" y="44.3">PC5(ADC5/SCL/PCINT13)</text>
<text x="194.2" y="46">27</text>
<text x="194.2" y="42.5">28</text>
<text x="78.9" y="49.6">7</text>
<text x="78.9" y="53.1">8</text>
<text x="82.4" y="51.3">(PCINT6/XTAL1/TOSC1)PB6</text>
<text x="159.6" y="51.3">PC3(ADC3/PCINT11)</text>
<text x="194.2" y="53.1">25</text>
<text x="194.2" y="49.6">26</text>
<text x="78.9" y="56.6">9</text>
<text x="82.4" y="54.9">(PCINT7/XTAL2/TOSC2)PB7</text>
<text x="82.4" y="58.4">(PCINT21/OC0B/T1)PD5</text>
<text x="159.6" y="54.9">PC2(ADC2/PCINT10)</text>
<text x="161.6" y="58.4">PC1(ADC1/PCINT9)</text>
<text x="194.2" y="56.6">24</text>
<text x="354.2" y="58.7" transform="rotate(-90 354.2 58.7)">29</text>
<text x="357.7" y="58.7" transform="rotate(-90 357.7 58.7)">28</text>
<text x="361.2" y="58.7" transform="rotate(-90 361.2 58.7)">27</text>
<text x="364.8" y="58.7" transform="rotate(-90 364.8 58.7)">26</text>
<text x="368.3" y="58.7" transform="rotate(-90 368.3 58.7)">25</text>
<text x="371.8" y="58.7" transform="rotate(-90 371.8 58.7)">24</text>
<text x="375.4" y="58.7" transform="rotate(-90 375.4 58.7)">23</text>
<text x="378.9" y="58.7" transform="rotate(-90 378.9 58.7)">22</text>
<text x="76.9" y="60.1">10</text>
<text x="76.9" y="63.7">11</text>
<text x="82.4" y="61.9">(PCINT22/OC0A/AIN0)PD6</text>
<text x="82.4" y="65.4">(PCINT23/AIN1)PD7</text>
<text x="161.6" y="61.9">PC0(ADC0/PCINT8)</text>
<text x="183.9" y="65.4">ADC7</text>
<text x="194.2" y="63.7">22</text>
<text x="194.2" y="60.1">23</text>
<text x="355.6" y="65.1" transform="rotate(-90 355.6 65.1)">EP</text>
<text x="380.3" y="65.8" transform="rotate(-90 380.3 65.8)">NC</text>
<text x="76.9" y="67.2">12</text>
<text x="76.9" y="70.7">13</text>
<text x="82.4" y="69">(PCINT0/CLKO/ICP1)PB0</text>
<text x="194.2" y="70.7">20</text>
<text x="359.1" y="67.8" transform="rotate(-90 359.1 67.8)">DTR</text>
<text x="362.7" y="68" transform="rotate(-90 362.7 68)">DSR</text>
<text x="366.2" y="67.8" transform="rotate(-90 366.2 67.8)">TXD</text>
<text x="369.7" y="68" transform="rotate(-90 369.7 68)">RXD</text>
<text x="373.2" y="67.5" transform="rotate(-90 373.2 67.5)">RTS</text>
<text x="376.8" y="67.5" transform="rotate(-90 376.8 67.5)">CTS</text>
<text x="76.9" y="74.3">14</text>
<text x="76.9" y="77.8">15</text>
<text x="82.4" y="72.5">(PCINT1/OC1A)PB1</text>
<text x="82.4" y="76">(PCINT2/SS#/OC1B)PB2</text>
<text x="183.9" y="76">ADC6</text>
<text x="184.5" y="72.5">AREF</text>
<text x="194.2" y="74.3">19</text>
<text x="340.2" y="74.3">1</text>
<text x="340.2" y="77.8">2</text>
<text x="344.7" y="75.7">DCD</text>
<text x="388.1" y="75.7">NC</text>
<text x="395.1" y="77.8">20</text>
<text x="395.1" y="74.3">21</text>
<text x="76.9" y="81.3">16</text>
<text x="82.4" y="79.6">(PCINT3/OC2A/MOSI)PB3</text>
<text x="82.4" y="83.1">(PCINT4/MISO)PB4</text>
<text x="163.9" y="83.1">PB5(SCK/PCINT5)</text>
<text x="194.2" y="81.3">17</text>
<text x="340.2" y="81.3">3</text>
<text x="344.7" y="79.2">RI</text>
<text x="344.7" y="82.7">GND</text>
<text x="388.1" y="82.7">NC</text>
<text x="388.1" y="79.2">NC</text>
<text x="395.1" y="81.3">19</text>
<text x="340.2" y="84.8">4</text>
<text x="340.2" y="88.4">5</text>
<text x="344.7" y="86.3">D+</text>
<text x="344.7" y="89.8">D-</text>
<text x="388.1" y="89.8">NC</text>
<text x="388.1" y="86.3">NC</text>
<text x="395.1" y="88.4">17</text>
<text x="395.1" y="84.8">18</text>
<text x="340.2" y="91.9">6</text>
<text x="340.2" y="95.4">7</text>
<text x="344.7" y="93.3">VDD</text>
<text x="388.1" y="93.3">NC</text>
<text x="395.1" y="95.4">15</text>
<text x="395.1" y="91.9">16</text>
<text x="344.7" y="96.8">REGIN</text>
<text x="388.1" y="96.8">NC</text>
<text x="294.3" y="113.1">1</text>
<text x="306.9" y="113.1">2</text>
<text x="357.7" y="113.7" transform="rotate(-90 357.7 113.7)">8</text>
<text x="359.1" y="109.2" transform="rotate(-90 359.1 109.2)">VBUS</text>
<text x="361.2" y="113.7" transform="rotate(-90 361.2 113.7)">9</text>
<text x="362.7" y="109.2" transform="rotate(-90 362.7 109.2)">RST#</text>
<text x="366.2" y="109.2" transform="rotate(-90 366.2 109.2)">NC</text>
<text x="369.7" y="109.2" transform="rotate(-90 369.7 109.2)">SUSPEND#</text>
<text x="373.2" y="109.2" transform="rotate(-90 373.2 109.2)">SUSPEND</text>
<text x="376.8" y="109.2" transform="rotate(-90 376.8 109.2)">NC</text>
<text x="380.3" y="109.2" transform="rotate(-90 380.3 109.2)">NC</text>
<text x="364.8" y="115.7" transform="rotate(-90 364.8 115.7)">10</text>
<text x="368.3" y="115.7" transform="rotate(-90 368.3 115.7)">11</text>
<text x="371.8" y="115.7" transform="rotate(-90 371.8 115.7)">12</text>
<text x="375.4" y="115.7" transform="rotate(-90 375.4 115.7)">13</text>
<text x="378.9" y="115.7" transform="rotate(-90 378.9 115.7)">14</text>
<text x="80.5" y="130.7">4</text>
<text x="107.9" y="130.7">2</text>
<text x="80.5" y="137.8">5</text>
<text x="85.7" y="132.1">IN</text>
<text x="98" y="135.6">OUT</text>
<text x="98" y="132.1">OUT</text>
<text x="107.9" y="134.2">3</text>
<text x="107.9" y="137.8">6</text>
<text x="80.5" y="141.3">8</text>
<text x="85.7" y="139.2">NC</text>
<text x="85.7" y="142.7">NC</text>
<text x="98" y="139.2">OUT</text>
<text x="98" y="142.7">OUT</text>
<text x="107.9" y="141.3">7</text>
<text x="248.9" y="171.3">8</text>
<text x="248.9" y="178.3">6</text>
<text x="248.9" y="174.8">7</text>
<text x="183.2" y="183.3">6</text>
<text x="248.9" y="185.4">4</text>
<text x="248.9" y="181.9">5</text>
<text x="183.2" y="190.3">4</text>
<text x="183.2" y="186.8">5</text>
<text x="248.9" y="188.9">3</text>
<text x="350.7" y="189.3" transform="rotate(-90 350.7 189.3)">1</text>
<text x="183.2" y="197.4">2</text>
<text x="183.2" y="193.9">3</text>
<text x="248.9" y="196">1</text>
<text x="248.9" y="192.4">2</text>
<text x="334.3" y="196">A4</text>
<text x="340" y="197.7">VBUS</text>
<text x="353.2" y="197.7">VBUS</text>
<text x="363.5" y="196">B9</text>
<text x="183.2" y="200.9">1</text>
<text x="334.3" y="199.5">A5</text>
<text x="334.3" y="203">A6</text>
<text x="340" y="201.3">CC1</text>
<text x="353.4" y="201.3">SBU2</text>
<text x="363.5" y="203">B7</text>
<text x="363.5" y="199.5">B8</text>
<text x="31.7" y="204.8">1</text>
<text x="31.7" y="208.3">3</text>
<text x="154.8" y="206.6">1</text>
<text x="334.3" y="206.6">A7</text>
<text x="340" y="204.8">DP1</text>
<text x="340" y="208.3">DN1</text>
<text x="355.2" y="204.8">DN2</text>
<text x="355.7" y="208.3">DP2</text>
<text x="363.5" y="206.6">B6</text>
<text x="31.7" y="211.8">2</text>
<text x="87.9" y="213.3">6</text>
<text x="154.8" y="210.1">2</text>
<text x="154.8" y="213.6">3</text>
<text x="334.3" y="210.1">A8</text>
<text x="334.3" y="213.6">A9</text>
<text x="340" y="211.8">SBU1</text>
<text x="340" y="215.4">VBUS</text>
<text x="353.2" y="215.4">VBUS</text>
<text x="355.6" y="211.8">CC2</text>
<text x="363.5" y="213.6">B4</text>
<text x="363.5" y="210.1">B5</text>
<text x="87.9" y="220.3">4</text>
<text x="87.9" y="216.8">5</text>
<text x="154.8" y="217.1">4</text>
<text x="154.8" y="220.7">5</text>
<text x="248.9" y="220.7">7</text>
<text x="248.9" y="217.1">8</text>
<text x="87.9" y="227.4">2</text>
<text x="87.9" y="223.8">3</text>
<text x="154.8" y="224.2">6</text>
<text x="154.8" y="227.7">7</text>
<text x="181.4" y="225.6">5</text>
<text x="181.4" y="222.1">6</text>
<text x="248.9" y="227.7">5</text>
<text x="248.9" y="224.2">6</text>
<text x="87.9" y="230.9">1</text>
<text x="154.8" y="231.2">8</text>
<text x="181.4" y="232.7">3</text>
<text x="181.4" y="229.1">4</text>
<text x="248.9" y="231.2">4</text>
<text x="24.3" y="235.1" transform="rotate(-90 24.3 235.1)">4</text>
<text x="33.5" y="238.3">1</text>
<text x="181.4" y="239.7">1</text>
<text x="181.4" y="236.2">2</text>
<text x="248.9" y="238.3">2</text>
<text x="248.9" y="234.8">3</text>
<text x="33.5" y="245.4">3</text>
<text x="33.5" y="241.8">2</text>
<text x="248.9" y="241.8">1</text>
<text x="24.3" y="251.3" transform="rotate(-90 24.3 251.3)">5</text>
<text x="87.9" y="250.3">5</text>
<text x="87.9" y="246.8">6</text>
<text x="154.8" y="247.1">1</text>
<text x="154.8" y="250.6">2</text>
<text x="87.9" y="257.4">3</text>
<text x="87.9" y="253.8">4</text>
<text x="154.8" y="254.2">3</text>
<text x="154.8" y="257.7">4</text>
<text x="87.9" y="260.9">2</text>
<text x="154.8" y="261.2">5</text>
<text x="87.9" y="264.4">1</text>
<text x="154.8" y="264.8">6</text>
<text x="154.8" y="268.3">7</text>
<text x="154.8" y="271.8">8</text>
</g>
<g font-size="3.2">
<text x="78.9" y="35.5">3</text>
<text x="82.4" y="37.2">GND</text>
<text x="78.9" y="42.5">5</text>
<text x="82.4" y="44.3">GND</text>
<text x="185.4" y="69">GND</text>
<text x="194.2" y="67.2">21</text>
<text x="94.9" y="152.8" transform="rotate(-90 94.9 152.8)">1</text>
<text x="334.3" y="192.4">A1</text>
<text x="340" y="194.2">GND</text>
<text x="354.8" y="194.2">GND</text>
<text x="363.5" y="192.4">B12</text>
<text x="332.3" y="217.1">A12</text>
<text x="340" y="218.9">GND</text>
<text x="354.8" y="218.9">GND</text>
<text x="363.5" y="217.1">B1</text>
</g>
<g font-size="3.2" fill="#f00">
<text x="78.9" y="39">4</text>
<text x="82.4" y="40.7">VCC</text>
<text x="78.9" y="46">6</text>
<text x="82.4" y="47.8">VCC</text>
<text x="194.2" y="77.8">18</text>
<text x="184" y="79.6">AVCC</text>
</g>
</svg>
